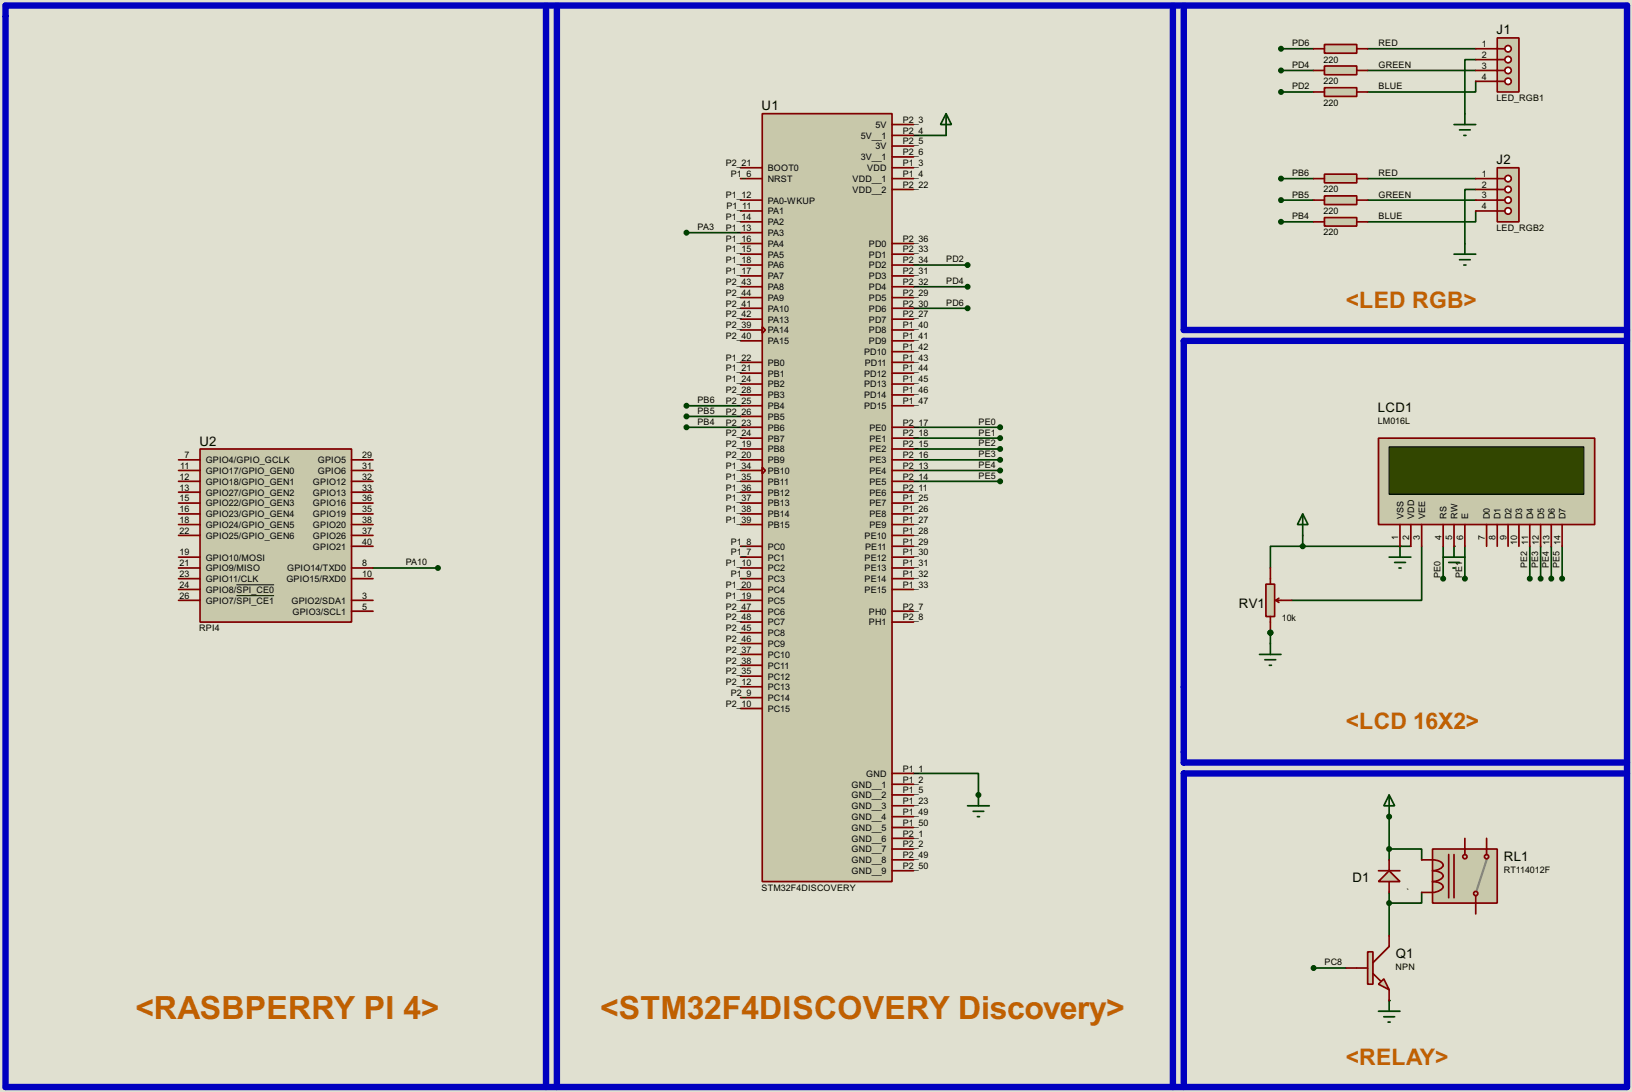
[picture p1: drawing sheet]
<svg xmlns="http://www.w3.org/2000/svg" width="383mm" height="256mm" viewBox="0 0 383 256" stroke-linecap="round" stroke-linejoin="round" font-family="sans-serif">
<path d="M0 0h383.5v256.5h-383.5z" fill="#e0e0d0"/>
<path d="M321.4 11.5h25.4M321.4 16.6h25.4M346.8 14h-2.6v12.7M346.8 19.1v2.5h-25.4M214.7 31.8h7.6M214.7 105.5h20.3M214.7 108h20.3M214.7 110.5h20.3M214.7 113.1h20.3M214.7 100.4h20.3M214.7 102.9h20.3M214.7 181.7h15.2v5" fill="none" stroke="#004000" stroke-width=".4"/>
<circle cx="229.9" cy="186.7" r=".2" fill="#004000"/>
<g fill="none" stroke="#004000" stroke-width=".4">
<path d="M301 11.5h7.7M301 16.6h7.7M301 21.6h7.7M301 42h7.7M301 47h7.7M301 52.1h7.7M321.4 42h25.4M321.4 47h25.4M346.8 44.5h-2.6v12.7M346.8 49.6v2.5h-25.4M214.7 72.4h12.7M214.7 67.4h12.7"/>
<path d="M214.7 62.3h12.7M161.3 97.8h12.7M161.3 95.3h12.7M161.3 100.4h12.7M87.7 133.4h15.2M344.2 128.3v7.6M359.5 128.3v7.6M362 128.3v7.6M364.5 128.3v7.6M367.1 128.3v7.6"/>
</g>
<circle cx="341.7" cy="128.3" r=".2" fill="#004000"/>
<path d="M339.1 128.3v7.6" fill="none" stroke="#004000" stroke-width=".4"/>
<circle cx="329" cy="128.3" r=".2" fill="#004000"/>
<path d="M334.1 128.3v12.7h-30.5" fill="none" stroke="#004000" stroke-width=".4"/>
<circle cx="298.5" cy="148.6" r=".2" fill="#004000"/>
<path d="M298.5 148.6v2.6" fill="none" stroke="#004000" stroke-width=".4"/>
<circle cx="298.5" cy="148.6" r=".2" fill="#004000"/>
<path d="M306.1 128.3h-7.6v5.1M306.1 125.8v2.5M306.1 128.3h25.4M326.4 199.4h7.7v2.6M326.4 191.8v10.2M326.4 209.6v2.5h7.7v-2.5" fill="none" stroke="#004000" stroke-width=".4"/>
<circle cx="326.4" cy="191.8" r=".2" fill="#004000"/>
<path d="M326.4 212.1v7.7" fill="none" stroke="#004000" stroke-width=".4"/>
<circle cx="326.4" cy="235" r=".2" fill="#004000"/>
<path d="M161.3 54.7h12.7M308.7 227.4h7.6" fill="none" stroke="#004000" stroke-width=".4"/>
<path d="M179.1 26.7h30.5v180.4h-30.5z" fill-rule="evenodd" fill="#c8c8aa" stroke="#800000" stroke-width=".4"/>
<g fill="none" stroke="#800000" stroke-width=".4">
<path d="M174 39.4h5.1M209.6 34.3h5.1M209.6 36.9h5.1M209.6 29.3h5.1M209.6 31.8h5.1M209.6 39.4h5.1M174 42h5.1M174 47h5.1M174 49.6h5.1M174 52.1h5.1M174 54.7h5.1M174 57.2h5.1"/>
<path d="M174 59.7h5.1M209.6 42h5.1M209.6 57.2h5.1M209.6 59.7h5.1M209.6 44.5h5.1M174 72.4h5.1M174 75h5.1M174 77.5h5.1M174 62.3h5.1M174 64.8h5.1M174 67.4h5.1M174 69.9h5.1"/>
<path d="M179.1 76.8l.8 .7-.8 .8zM209.6 72.4h5.1M209.6 75h5.1M209.6 77.5h5.1M209.6 62.3h5.1M209.6 64.8h5.1M209.6 67.4h5.1M209.6 69.9h5.1M174 80.1h5.1M174 85.1h5.1M174 87.7h5.1M174 90.2h5.1"/>
<path d="M174 92.8h5.1M174 95.3h5.1M174 97.8h5.1M209.6 80.1h5.1M209.6 85.1h5.1M209.6 87.7h5.1M209.6 90.2h5.1M209.6 92.8h5.1M209.6 95.3h5.1M209.6 82.6h5.1M174 110.5h5.1M174 113.1h5.1"/>
<path d="M174 115.6h5.1M174 118.2h5.1M174 100.4h5.1M174 102.9h5.1M174 105.5h5.1M174 108h5.1M179.1 109.8l.8 .7-.8 .8zM209.6 110.5h5.1M209.6 113.1h5.1M209.6 115.6h5.1M209.6 118.2h5.1M209.6 100.4h5.1"/>
<path d="M209.6 102.9h5.1M209.6 105.5h5.1M209.6 108h5.1M174 120.7h5.1M174 123.2h5.1M174 128.3h5.1M174 130.9h5.1M174 133.4h5.1M174 135.9h5.1M174 138.5h5.1M209.6 120.7h5.1M209.6 123.2h5.1"/>
<path d="M209.6 128.3h5.1M209.6 130.9h5.1M209.6 133.4h5.1M209.6 135.9h5.1M209.6 138.5h5.1M209.6 125.8h5.1M174 153.7h5.1M174 156.3h5.1M174 158.8h5.1M174 141h5.1M174 143.6h5.1M174 146.1h5.1"/>
<path d="M174 148.6h5.1M174 151.2h5.1M209.6 143.6h5.1M209.6 146.1h5.1M174 161.3h5.1M174 163.9h5.1M174 166.4h5.1M209.6 181.7h5.1M209.6 184.2h5.1M209.6 186.7h5.1M209.6 189.3h5.1M209.6 191.8h5.1"/>
<path d="M209.6 194.4h5.1M209.6 196.9h5.1M209.6 199.4h5.1M209.6 202h5.1M209.6 204.5h5.1"/>
</g>
<path d="M311.2 10.5h7.6v2h-7.6z" fill="#c8c8aa" stroke="#800000" stroke-width=".4"/>
<path d="M308.7 11.5h2.5M318.8 11.5h2.6" fill="none" stroke="#800000" stroke-width=".4"/>
<path d="M311.2 15.5h7.6v2.1h-7.6z" fill="#c8c8aa" stroke="#800000" stroke-width=".4"/>
<path d="M308.7 16.6h2.5M318.8 16.6h2.6" fill="none" stroke="#800000" stroke-width=".4"/>
<path d="M311.2 20.6h7.6v2.1h-7.6z" fill="#c8c8aa" stroke="#800000" stroke-width=".4"/>
<path d="M308.7 21.6h2.5M318.8 21.6h2.6" fill="none" stroke="#800000" stroke-width=".4"/>
<path d="M341.7 29.3h5.1M343 30.5h2.5M344 31.8h.5M344.2 26.7v2.6" fill="none" stroke="#004000" stroke-width=".4"/>
<path d="M351.8 8.9h5.1v12.7h-5.1z" fill="#c8c8aa" stroke="#800000" stroke-width=".4"/>
<path d="M351.8 11.5h1.8" fill="none" stroke="#800000" stroke-width=".4"/>
<circle cx="354.3" cy="11.5" r=".75" fill="#feffff" stroke="#800000" stroke-width=".4"/>
<path d="M351.8 14h1.8" fill="none" stroke="#800000" stroke-width=".4"/>
<circle cx="354.3" cy="14" r=".75" fill="#feffff" stroke="#800000" stroke-width=".4"/>
<path d="M351.8 16.6h1.8" fill="none" stroke="#800000" stroke-width=".4"/>
<circle cx="354.3" cy="16.6" r=".75" fill="#feffff" stroke="#800000" stroke-width=".4"/>
<path d="M351.8 19.1h1.8" fill="none" stroke="#800000" stroke-width=".4"/>
<circle cx="354.3" cy="19.1" r=".75" fill="#feffff" stroke="#800000" stroke-width=".4"/>
<path d="M346.8 11.5h5M346.8 14h5M346.8 16.6h5M346.8 19.1h5" fill="none" stroke="#800000" stroke-width=".4"/>
<g fill="#004000" stroke="#004000" stroke-width=".4">
<circle cx="235" cy="105.5" r=".5"/>
<circle cx="235" cy="108" r=".5"/>
<circle cx="235" cy="110.5" r=".5"/>
<circle cx="235" cy="113.1" r=".5"/>
<circle cx="235" cy="100.4" r=".5"/>
<circle cx="235" cy="102.9" r=".5"/>
<circle cx="229.9" cy="186.7" r=".5"/>
<circle cx="227.3" cy="72.4" r=".5"/>
<circle cx="227.3" cy="67.4" r=".5"/>
<circle cx="227.3" cy="62.3" r=".5"/>
<circle cx="301" cy="11.5" r=".5"/>
<circle cx="301" cy="16.6" r=".5"/>
<circle cx="301" cy="21.6" r=".5"/>
</g>
<path d="M222.3 26.7l1.3 2.6h-2.6zM222.3 26.7v5.1M227.4 189.3h5.1M228.7 190.6h2.5M229.7 191.8h.5M229.9 186.7v2.6" fill="none" stroke="#004000" stroke-width=".4"/>
<path d="M311.2 40.9h7.6v2.1h-7.6z" fill="#c8c8aa" stroke="#800000" stroke-width=".4"/>
<path d="M308.7 42h2.5M318.8 42h2.6" fill="none" stroke="#800000" stroke-width=".4"/>
<path d="M311.2 46h7.6v2.1h-7.6z" fill="#c8c8aa" stroke="#800000" stroke-width=".4"/>
<path d="M308.7 47h2.5M318.8 47h2.6" fill="none" stroke="#800000" stroke-width=".4"/>
<path d="M311.2 51.1h7.6v2h-7.6z" fill="#c8c8aa" stroke="#800000" stroke-width=".4"/>
<path d="M308.7 52.1h2.5M318.8 52.1h2.6" fill="none" stroke="#800000" stroke-width=".4"/>
<path d="M341.7 59.7h5.1M344.2 57.2v2.5M343 61h2.5M344 62.3h.5" fill="none" stroke="#004000" stroke-width=".4"/>
<path d="M351.8 39.4h5.1v12.7h-5.1z" fill="#c8c8aa" stroke="#800000" stroke-width=".4"/>
<path d="M351.8 42h1.8" fill="none" stroke="#800000" stroke-width=".4"/>
<circle cx="354.3" cy="42" r=".75" fill="#feffff" stroke="#800000" stroke-width=".4"/>
<path d="M351.8 44.5h1.8" fill="none" stroke="#800000" stroke-width=".4"/>
<circle cx="354.3" cy="44.5" r=".75" fill="#feffff" stroke="#800000" stroke-width=".4"/>
<path d="M351.8 47h1.8" fill="none" stroke="#800000" stroke-width=".4"/>
<circle cx="354.3" cy="47" r=".75" fill="#feffff" stroke="#800000" stroke-width=".4"/>
<path d="M351.8 49.6h1.8" fill="none" stroke="#800000" stroke-width=".4"/>
<circle cx="354.3" cy="49.6" r=".75" fill="#feffff" stroke="#800000" stroke-width=".4"/>
<path d="M346.8 42h5M346.8 44.5h5M346.8 47h5M346.8 49.6h5" fill="none" stroke="#800000" stroke-width=".4"/>
<g fill="#004000" stroke="#004000" stroke-width=".4">
<circle cx="301" cy="42" r=".5"/>
<circle cx="301" cy="47" r=".5"/>
<circle cx="301" cy="52.1" r=".5"/>
<circle cx="161.3" cy="100.4" r=".5"/>
<circle cx="161.3" cy="97.8" r=".5"/>
<circle cx="161.3" cy="95.3" r=".5"/>
</g>
<path d="M47 105.5h35.6v40.6h-35.6z" fill="#c8c8aa" stroke="#800000" stroke-width=".4"/>
<g fill="none" stroke="#800000" stroke-width=".4">
<path d="M42 108h5M42 110.5h5M42 115.6h5M42 118.2h5M42 113.1h5M82.6 108h5.1M82.6 110.5h5.1M82.6 115.6h5.1M82.6 118.2h5.1M82.6 113.1h5.1M42 130.9h5M42 133.4h5"/>
<path d="M42 135.9h5M42 120.7h5M42 125.8h5M42 123.2h5M42 138.5h5M82.6 133.4h5.1M82.6 135.9h5.1M82.6 120.7h5.1M82.6 125.8h5.1M82.6 123.2h5.1M82.6 128.3h5.1M42 141h5"/>
<path d="M82.6 141h5.1M82.6 143.6h5.1"/>
</g>
<path d="M55.6 137.4h8.8M55.6 139.9h8.8" fill="none" stroke="#000" stroke-width=".23"/>
<g fill="#004000" stroke="#004000" stroke-width=".4">
<circle cx="102.9" cy="133.4" r=".5"/>
<circle cx="339.1" cy="135.9" r=".5"/>
<circle cx="344.2" cy="135.9" r=".5"/>
<circle cx="359.4" cy="135.9" r=".5"/>
<circle cx="362" cy="135.9" r=".5"/>
<circle cx="364.5" cy="135.9" r=".5"/>
<circle cx="367" cy="135.9" r=".5"/>
</g>
<path d="M1.3 1.3h381v254h-381zM278.2 1.3v76.2h104.1" fill="none" stroke="#0000c0" stroke-width="1.5"/>
<path d="M326.4 130.9h5.1M327.7 132.1h2.6M328.7 133.4h.5M329 128.3v2.6M339.1 130.9h5.1M340.4 132.1h2.6M341.4 133.4h.5M341.7 128.3v2.6" fill="none" stroke="#004000" stroke-width=".4"/>
<path d="M323.9 102.9h50.8v20.3h-50.8z" fill="#c8c8aa" stroke="#800000" stroke-width=".4"/>
<path d="M326.4 105h45.8v11.1h-45.8z" fill="#324600" stroke="#000" stroke-width=".25"/>
<g fill="none" stroke="#800000" stroke-width=".4">
<path d="M329 123.2v5.1M331.5 123.2v5.1M334.1 123.2v5.1M339.1 123.2v5.1M341.7 123.2v5.1M344.2 123.2v5.1M349.3 123.2v5.1M351.8 123.2v5.1M354.4 123.2v5.1M356.9 123.2v5.1M359.5 123.2v5.1M362 123.2v5.1"/>
<path d="M364.5 123.2v5.1M367.1 123.2v5.1"/>
</g>
<path d="M306.1 120.7l1.3 2.5h-2.5zM306.1 120.7v5.1M296 153.7h5M297.2 155h2.6M298.3 156.3h.5M298.5 151.2v2.5" fill="none" stroke="#004000" stroke-width=".4"/>
<path d="M297.5 137.2h2v7.6h-2z" fill="#c8c8aa" stroke="#800000" stroke-width=".4"/>
<path d="M298.5 133.4v3.8M298.5 144.8v3.8M299.8 141l.7 .5M299.8 141h3.8M300.5 140.5l-.7 .5" fill="none" stroke="#800000" stroke-width=".4"/>
<g fill="#004000" stroke="#004000" stroke-width=".4">
<circle cx="298.5" cy="148.6" r=".5"/>
<circle cx="306.1" cy="128.3" r=".5"/>
</g>
<path d="M382.3 80.1h-104.1v99h104.1M278.2 181.7h104.1zM278.2 181.7v73.6z" fill="none" stroke="#0000c0" stroke-width="1.5"/>
<path d="M326.4 204.5l2.6 2.6h-5.1z" fill="#c8c8aa" stroke="#800000" stroke-width=".4"/>
<path d="M323.9 204.5h5.1M326.4 202v2.5M326.4 207.1v2.5" fill="none" stroke="#800000" stroke-width=".4"/>
<path d="M336.6 199.4h15.2v12.7h-15.2z" fill="#c8c8aa" stroke="#800000" stroke-width=".4"/>
<path d="M349.3 202l-2.3 7.1" fill="none" stroke="#808080" stroke-width=".5"/>
<g fill="#c8c8aa" stroke="#800000" stroke-width=".4">
<circle cx="346.7" cy="209.9" r=".5"/>
<circle cx="344.2" cy="201.2" r=".5"/>
</g>
<path d="M344.2 199.4v1.3M336.6 202a2.24 2.24 0 0 1 2.5 1.3 2.65 2.65 0 0 1-2.5 1.2h.6a2.01 2.01 0 0 1 1.9 1.3 2.58 2.58 0 0 1-2.5 1.3h.6a2.01 2.01 0 0 1 1.9 1.2 2.66 2.66 0 0 1-2.5 1.3M340.4 200.7v10.2M341.7 200.7v10.2M346.8 210.4v1.7" fill="none" stroke="#800000" stroke-width=".4"/>
<circle cx="349.3" cy="201.2" r=".5" fill="#c8c8aa" stroke="#800000" stroke-width=".4"/>
<path d="M344.2 196.9v2.5M349.3 196.9v3.8M334.1 202h2.5M334.1 209.6h2.5M346.8 212.1v2.6" fill="none" stroke="#800000" stroke-width=".4"/>
<g fill="#004000" stroke="#004000" stroke-width=".4">
<circle cx="326.4" cy="212.1" r=".5"/>
<circle cx="326.4" cy="199.4" r=".5"/>
<circle cx="326.4" cy="191.8" r=".5"/>
</g>
<path d="M326.4 186.7l1.3 2.6h-2.5zM326.4 186.7v5.1M323.9 237.5h5.1M325.2 238.8h2.5M326.4 235v2.5M326.2 240.1h.5" fill="none" stroke="#004000" stroke-width=".4"/>
<path d="M323.9 231.2l1.3-1.3 1.2 2.6z" fill="#c8c8aa" stroke="#800000" stroke-width=".4"/>
<path d="M321.4 223.6h1.2v7.6h-1.2z" fill="#c8c8aa" stroke="#800000" stroke-width=".4"/>
<path d="M326.4 219.8v2.5l-3.8 3.8M316.3 227.4h5.1M322.6 228.7l1.8 1.7M326.4 232.5v2.5" fill="none" stroke="#800000" stroke-width=".4"/>
<g fill="#004000" stroke="#004000" stroke-width=".4">
<circle cx="308.6" cy="227.4" r=".5"/>
<circle cx="161.3" cy="54.7" r=".5"/>
</g>
<path d="M128.3 1.3v254M130.9 1.3v254M275.6 1.3v254" fill="none" stroke="#0000c0" stroke-width="1.5"/>
<g font-size="8.4" fill="#c06000">
<text x="31.8" y="239.3">&lt;RASBPERRY PI 4&gt;</text>
<text x="141" y="239.3">&lt;STM32F4DISCOVERY Discovery&gt;</text>
</g>
<g font-size="6" fill="#c06000">
<text x="316.3" y="72.3">&lt;LED RGB&gt;</text>
<text x="316.3" y="171.3">&lt;LCD 16X2&gt;</text>
<text x="316.3" y="250.1">&lt;RELAY&gt;</text>
</g>
<g font-size="3.5">
<text x="351.7" y="8.1">J1</text>
<text x="179" y="25.9">U1</text>
<text x="351.7" y="38.6">J2</text>
<text x="323.8" y="96.7">LCD1</text>
<text x="46.9" y="104.7">U2</text>
<text x="291.1" y="142.8">RV1</text>
<text x="353.4" y="202.1">RL1</text>
<text x="317.8" y="207.2">D1</text>
<text x="328" y="225">Q1</text>
</g>
<g font-size="2.4">
<text x="303.6" y="10.9">PD6</text>
<text x="323.9" y="10.9">RED</text>
<text x="348.2" y="11">1</text>
<text x="303.6" y="15.9">PD4</text>
<text x="311" y="14.7">220</text>
<text x="323.9" y="15.9">GREEN</text>
<text x="348.2" y="13.6">2</text>
<text x="348.2" y="16.2">3</text>
<text x="303.6" y="21">PD2</text>
<text x="311" y="19.8">220</text>
<text x="323.9" y="21">BLUE</text>
<text x="348.2" y="18.7">4</text>
<text x="351.6" y="23.8">LED_RGB1</text>
<text x="212.1" y="28.9">P2_3</text>
<text x="311" y="24.8">220</text>
<text x="202.3" y="32.6">5V__1</text>
<text x="205.7" y="35.1">3V</text>
<text x="205.7" y="30">5V</text>
<text x="212.1" y="33.9">P2_5</text>
<text x="212.1" y="31.4">P2_4</text>
<text x="170.5" y="39">P2_21</text>
<text x="171.7" y="41.6">P1_6</text>
<text x="180.4" y="40.2">BOOT0</text>
<text x="202.3" y="37.7">3V__1</text>
<text x="203.8" y="40.2">VDD</text>
<text x="212.1" y="36.4">P2_6</text>
<text x="212.1" y="39">P1_3</text>
<text x="212.1" y="41.6">P1_4</text>
<text x="303.6" y="41.3">PB6</text>
<text x="323.9" y="41.3">RED</text>
<text x="348.2" y="41.6">1</text>
<text x="170.5" y="46.6">P1_12</text>
<text x="180.4" y="42.7">NRST</text>
<text x="180.4" y="47.8">PA0-WKUP</text>
<text x="200.3" y="42.7">VDD__1</text>
<text x="200.3" y="45.3">VDD__2</text>
<text x="212.1" y="44.1">P2_22</text>
<text x="303.6" y="46.4">PB5</text>
<text x="311" y="45.2">220</text>
<text x="323.9" y="46.4">GREEN</text>
<text x="348.2" y="44.1">2</text>
<text x="348.2" y="46.6">3</text>
<text x="170.5" y="51.7">P1_14</text>
<text x="170.7" y="49.2">P1_11</text>
<text x="180.4" y="50.4">PA1</text>
<text x="180.4" y="52.9">PA2</text>
<text x="303.6" y="51.5">PB4</text>
<text x="311" y="50.2">220</text>
<text x="323.9" y="51.5">BLUE</text>
<text x="348.2" y="49.2">4</text>
<text x="163.9" y="54">PA3</text>
<text x="170.5" y="54.3">P1_13</text>
<text x="170.5" y="56.8">P1_16</text>
<text x="170.5" y="59.3">P1_15</text>
<text x="180.4" y="55.4">PA3</text>
<text x="180.4" y="58">PA4</text>
<text x="204.2" y="58">PD0</text>
<text x="212.1" y="56.8">P2_36</text>
<text x="212.1" y="59.3">P2_33</text>
<text x="311" y="55.3">220</text>
<text x="351.6" y="54.3">LED_RGB2</text>
<text x="170.5" y="61.9">P1_18</text>
<text x="170.5" y="64.4">P1_17</text>
<text x="180.4" y="60.5">PA5</text>
<text x="180.4" y="63.1">PA6</text>
<text x="180.4" y="65.6">PA7</text>
<text x="204.2" y="60.5">PD1</text>
<text x="204.2" y="63.1">PD2</text>
<text x="204.2" y="65.6">PD3</text>
<text x="212.1" y="61.9">P2_34</text>
<text x="212.1" y="64.4">P2_31</text>
<text x="222.3" y="61.7">PD2</text>
<text x="170.5" y="72">P2_41</text>
<text x="170.5" y="67">P2_43</text>
<text x="170.5" y="69.5">P2_44</text>
<text x="180.4" y="68.1">PA8</text>
<text x="180.4" y="70.7">PA9</text>
<text x="204.2" y="68.1">PD4</text>
<text x="204.2" y="70.7">PD5</text>
<text x="212.1" y="67">P2_32</text>
<text x="212.1" y="69.5">P2_29</text>
<text x="212.1" y="72">P2_30</text>
<text x="222.3" y="71.8">PD6</text>
<text x="222.3" y="66.7">PD4</text>
<text x="170.5" y="74.6">P2_42</text>
<text x="170.5" y="77.1">P2_39</text>
<text x="180.4" y="73.2">PA10</text>
<text x="180.4" y="75.8">PA13</text>
<text x="204.2" y="73.2">PD6</text>
<text x="204.2" y="75.8">PD7</text>
<text x="212.1" y="74.6">P2_27</text>
<text x="212.1" y="77.1">P1_40</text>
<text x="170.5" y="79.7">P2_40</text>
<text x="180.4" y="78.3">PA14</text>
<text x="180.4" y="80.8">PA15</text>
<text x="203" y="83.4">PD10</text>
<text x="204.2" y="78.3">PD8</text>
<text x="204.2" y="80.8">PD9</text>
<text x="212.1" y="82.2">P1_42</text>
<text x="212.1" y="79.7">P1_41</text>
<text x="170.5" y="84.7">P1_22</text>
<text x="170.5" y="87.3">P1_21</text>
<text x="170.5" y="89.8">P1_24</text>
<text x="180.4" y="85.9">PB0</text>
<text x="180.4" y="88.5">PB1</text>
<text x="203" y="88.5">PD12</text>
<text x="203.2" y="85.9">PD11</text>
<text x="212.1" y="84.7">P1_43</text>
<text x="212.1" y="87.3">P1_44</text>
<text x="212.1" y="89.8">P1_45</text>
<text x="163.9" y="94.7">PB6</text>
<text x="170.5" y="92.4">P2_28</text>
<text x="170.5" y="94.9">P2_25</text>
<text x="180.4" y="91">PB2</text>
<text x="180.4" y="93.6">PB3</text>
<text x="203" y="91">PD13</text>
<text x="203" y="93.6">PD14</text>
<text x="212.1" y="92.4">P1_46</text>
<text x="212.1" y="94.9">P1_47</text>
<text x="163.9" y="99.8">PB4</text>
<text x="163.9" y="97.2">PB5</text>
<text x="170.5" y="97.4">P2_26</text>
<text x="170.5" y="100">P2_23</text>
<text x="180.4" y="96.1">PB4</text>
<text x="180.4" y="98.6">PB5</text>
<text x="180.4" y="101.2">PB6</text>
<text x="203" y="96.1">PD15</text>
<text x="204.3" y="101.2">PE0</text>
<text x="212.1" y="100">P2_17</text>
<text x="229.9" y="99.8">PE0</text>
<text x="323.7" y="99.6">LM016L</text>
<text x="43.4" y="107.6">7</text>
<text x="85.1" y="107.6">29</text>
<text x="170.5" y="102.5">P2_24</text>
<text x="170.5" y="105.1">P2_19</text>
<text x="170.5" y="107.6">P2_20</text>
<text x="180.4" y="103.7">PB7</text>
<text x="180.4" y="106.3">PB8</text>
<text x="204.3" y="103.7">PE1</text>
<text x="204.3" y="106.3">PE2</text>
<text x="212.1" y="102.5">P2_18</text>
<text x="212.1" y="105.1">P2_15</text>
<text x="212.1" y="107.6">P2_16</text>
<text x="229.9" y="104.9">PE2</text>
<text x="229.9" y="107.4">PE3</text>
<text x="229.9" y="102.3">PE1</text>
<text x="42.2" y="112.7">12</text>
<text x="42.4" y="110.1">11</text>
<text x="48.3" y="108.8">GPIO4/GPIO_GCLK</text>
<text x="48.3" y="111.3">GPIO17/GPIO_GEN0</text>
<text x="48.3" y="113.9">GPIO18/GPIO_GEN1</text>
<text x="73.5" y="113.9">GPIO12</text>
<text x="74.7" y="108.8">GPIO5</text>
<text x="74.7" y="111.3">GPIO6</text>
<text x="85.1" y="110.1">31</text>
<text x="85.1" y="112.7">32</text>
<text x="170.5" y="110.1">P1_34</text>
<text x="170.5" y="112.7">P1_35</text>
<text x="180.4" y="111.3">PB10</text>
<text x="180.4" y="113.9">PB11</text>
<text x="180.4" y="108.8">PB9</text>
<text x="204.3" y="108.8">PE3</text>
<text x="204.3" y="111.3">PE4</text>
<text x="204.3" y="113.9">PE5</text>
<text x="212.1" y="110.1">P2_13</text>
<text x="212.1" y="112.7">P2_14</text>
<text x="229.9" y="109.9">PE4</text>
<text x="229.9" y="112.5">PE5</text>
<text x="42.2" y="115.2">13</text>
<text x="42.2" y="117.8">15</text>
<text x="48.3" y="116.4">GPIO27/GPIO_GEN2</text>
<text x="48.3" y="119">GPIO22/GPIO_GEN3</text>
<text x="73.5" y="116.4">GPIO13</text>
<text x="73.5" y="119">GPIO16</text>
<text x="85.1" y="115.2">33</text>
<text x="85.1" y="117.8">36</text>
<text x="170.5" y="115.2">P1_36</text>
<text x="170.5" y="117.8">P1_37</text>
<text x="180.4" y="116.4">PB12</text>
<text x="180.4" y="119">PB13</text>
<text x="204.3" y="116.4">PE6</text>
<text x="204.3" y="119">PE7</text>
<text x="212.1" y="115.2">P2_11</text>
<text x="212.1" y="117.8">P1_25</text>
<text x="42.2" y="120.3">16</text>
<text x="42.2" y="122.8">18</text>
<text x="42.2" y="125.4">22</text>
<text x="48.3" y="121.5">GPIO23/GPIO_GEN4</text>
<text x="48.3" y="124">GPIO24/GPIO_GEN5</text>
<text x="73.5" y="121.5">GPIO19</text>
<text x="73.5" y="124">GPIO20</text>
<text x="85.1" y="120.3">35</text>
<text x="85.1" y="125.4">37</text>
<text x="85.1" y="122.8">38</text>
<text x="170.5" y="120.3">P1_38</text>
<text x="170.5" y="122.8">P1_39</text>
<text x="180.4" y="121.5">PB14</text>
<text x="180.4" y="124">PB15</text>
<text x="204.3" y="121.5">PE8</text>
<text x="204.3" y="124">PE9</text>
<text x="212.1" y="125.4">P1_28</text>
<text x="212.1" y="120.3">P1_26</text>
<text x="212.1" y="122.8">P1_27</text>
<text x="329.8" y="121.9" transform="rotate(-90 329.8 121.9)">VSS</text>
<text x="332.3" y="121.9" transform="rotate(-90 332.3 121.9)">VDD</text>
<text x="334.9" y="121.9" transform="rotate(-90 334.9 121.9)">VEE</text>
<text x="339.9" y="121.9" transform="rotate(-90 339.9 121.9)">RS</text>
<text x="342.5" y="121.9" transform="rotate(-90 342.5 121.9)">RW</text>
<text x="345" y="121.9" transform="rotate(-90 345 121.9)">E</text>
<text x="350.1" y="121.9" transform="rotate(-90 350.1 121.9)">D0</text>
<text x="352.6" y="121.9" transform="rotate(-90 352.6 121.9)">D1</text>
<text x="355.2" y="121.9" transform="rotate(-90 355.2 121.9)">D2</text>
<text x="357.7" y="121.9" transform="rotate(-90 357.7 121.9)">D3</text>
<text x="360.3" y="121.9" transform="rotate(-90 360.3 121.9)">D4</text>
<text x="362.8" y="121.9" transform="rotate(-90 362.8 121.9)">D5</text>
<text x="365.3" y="121.9" transform="rotate(-90 365.3 121.9)">D6</text>
<text x="367.9" y="121.9" transform="rotate(-90 367.9 121.9)">D7</text>
<text x="42.2" y="130.5">19</text>
<text x="48.3" y="131.7">GPIO10/MOSI</text>
<text x="48.3" y="126.6">GPIO25/GPIO_GEN6</text>
<text x="73.5" y="126.6">GPIO26</text>
<text x="73.5" y="129.1">GPIO21</text>
<text x="85.1" y="127.9">40</text>
<text x="171.7" y="127.9">P1_8</text>
<text x="171.7" y="130.5">P1_7</text>
<text x="180.4" y="129.1">PC0</text>
<text x="180.4" y="131.7">PC1</text>
<text x="203.1" y="126.6">PE10</text>
<text x="203.1" y="131.7">PE12</text>
<text x="203.3" y="129.1">PE11</text>
<text x="212.1" y="127.9">P1_29</text>
<text x="212.1" y="130.5">P1_30</text>
<text x="328.6" y="126.9" transform="rotate(-90 328.6 126.9)">1</text>
<text x="331.1" y="126.9" transform="rotate(-90 331.1 126.9)">2</text>
<text x="333.7" y="126.9" transform="rotate(-90 333.7 126.9)">3</text>
<text x="338.7" y="126.9" transform="rotate(-90 338.7 126.9)">4</text>
<text x="341.3" y="126.9" transform="rotate(-90 341.3 126.9)">5</text>
<text x="343.8" y="126.9" transform="rotate(-90 343.8 126.9)">6</text>
<text x="348.9" y="126.9" transform="rotate(-90 348.9 126.9)">7</text>
<text x="351.4" y="126.9" transform="rotate(-90 351.4 126.9)">8</text>
<text x="354" y="126.9" transform="rotate(-90 354 126.9)">9</text>
<text x="356.5" y="128.1" transform="rotate(-90 356.5 128.1)">10</text>
<text x="359.1" y="127.9" transform="rotate(-90 359.1 127.9)">11</text>
<text x="361.6" y="128.1" transform="rotate(-90 361.6 128.1)">12</text>
<text x="364.1" y="128.1" transform="rotate(-90 364.1 128.1)">13</text>
<text x="366.7" y="128.1" transform="rotate(-90 366.7 128.1)">14</text>
<text x="42.2" y="133">21</text>
<text x="42.2" y="135.5">23</text>
<text x="48.3" y="134.2">GPIO9/MISO</text>
<text x="48.3" y="136.7">GPIO11/CLK</text>
<text x="67.3" y="136.7">GPIO15/RXD0</text>
<text x="67.5" y="134.2">GPIO14/TXD0</text>
<text x="85.1" y="135.5">10</text>
<text x="85.1" y="133">8</text>
<text x="95.3" y="132.8">PA10</text>
<text x="170.5" y="133">P1_10</text>
<text x="171.7" y="135.5">P1_9</text>
<text x="180.4" y="134.2">PC2</text>
<text x="180.4" y="136.7">PC3</text>
<text x="203.1" y="134.2">PE13</text>
<text x="203.1" y="136.7">PE14</text>
<text x="212.1" y="133">P1_31</text>
<text x="212.1" y="135.5">P1_32</text>
<text x="338.5" y="135.9" transform="rotate(-90 338.5 135.9)">PE0</text>
<text x="343.6" y="135.9" transform="rotate(-90 343.6 135.9)">PE1</text>
<text x="358.9" y="133.4" transform="rotate(-90 358.9 133.4)">PE2</text>
<text x="361.4" y="133.4" transform="rotate(-90 361.4 133.4)">PE3</text>
<text x="363.9" y="133.4" transform="rotate(-90 363.9 133.4)">PE4</text>
<text x="366.5" y="133.4" transform="rotate(-90 366.5 133.4)">PE5</text>
<text x="42.2" y="138.1">24</text>
<text x="42.2" y="140.6">26</text>
<text x="48.3" y="139.3">GPIO8/SPI_CE0</text>
<text x="48.3" y="141.8">GPIO7/SPI_CE1</text>
<text x="68.5" y="141.8">GPIO2/SDA1</text>
<text x="85.1" y="140.6">3</text>
<text x="85.1" y="143.2">5</text>
<text x="170.5" y="138.1">P1_20</text>
<text x="170.5" y="140.6">P1_19</text>
<text x="170.5" y="143.2">P2_47</text>
<text x="180.4" y="139.3">PC4</text>
<text x="180.4" y="141.8">PC5</text>
<text x="203.1" y="139.3">PE15</text>
<text x="212.1" y="138.1">P1_33</text>
<text x="212.1" y="143.2">P2_7</text>
<text x="46.8" y="148.3">RPI4</text>
<text x="68.7" y="144.4">GPIO3/SCL1</text>
<text x="170.5" y="145.7">P2_48</text>
<text x="170.5" y="148.2">P2_45</text>
<text x="180.4" y="144.4">PC6</text>
<text x="180.4" y="146.9">PC7</text>
<text x="180.4" y="149.4">PC8</text>
<text x="204.2" y="144.4">PH0</text>
<text x="204.2" y="146.9">PH1</text>
<text x="212.1" y="145.7">P2_8</text>
<text x="301.2" y="145.8">10k</text>
<text x="170.5" y="153.3">P2_37</text>
<text x="170.5" y="155.9">P2_38</text>
<text x="170.5" y="150.8">P2_46</text>
<text x="180.4" y="154.5">PC10</text>
<text x="180.4" y="152">PC9</text>
<text x="170.5" y="158.4">P2_35</text>
<text x="170.5" y="160.9">P2_12</text>
<text x="180.4" y="157.1">PC11</text>
<text x="180.4" y="159.6">PC12</text>
<text x="170.5" y="166">P2_10</text>
<text x="171.7" y="163.5">P2_9</text>
<text x="180.4" y="162.1">PC13</text>
<text x="180.4" y="164.7">PC14</text>
<text x="180.4" y="167.2">PC15</text>
<text x="200.1" y="185">GND__1</text>
<text x="203.5" y="182.5">GND</text>
<text x="212.1" y="181.3">P1_1</text>
<text x="212.1" y="183.8">P1_2</text>
<text x="200.1" y="187.5">GND__2</text>
<text x="200.1" y="190.1">GND__3</text>
<text x="212.1" y="186.3">P1_5</text>
<text x="212.1" y="188.9">P1_23</text>
<text x="212.1" y="191.4">P1_49</text>
<text x="200.1" y="192.6">GND__4</text>
<text x="200.1" y="195.2">GND__5</text>
<text x="200.1" y="197.7">GND__6</text>
<text x="212.1" y="194">P1_50</text>
<text x="212.1" y="196.5">P2_1</text>
<text x="200.1" y="200.2">GND__7</text>
<text x="200.1" y="202.8">GND__8</text>
<text x="212.1" y="199">P2_2</text>
<text x="212.1" y="201.6">P2_49</text>
<text x="178.9" y="209.3">STM32F4DISCOVERY</text>
<text x="200.1" y="205.3">GND__9</text>
<text x="212.1" y="204.1">P2_50</text>
<text x="353.3" y="205.1">RT114012F</text>
<text x="330.5" y="210.1">`</text>
<text x="311.2" y="226.8">PC8</text>
<text x="327.9" y="227.9">NPN</text>
</g>
</svg>
